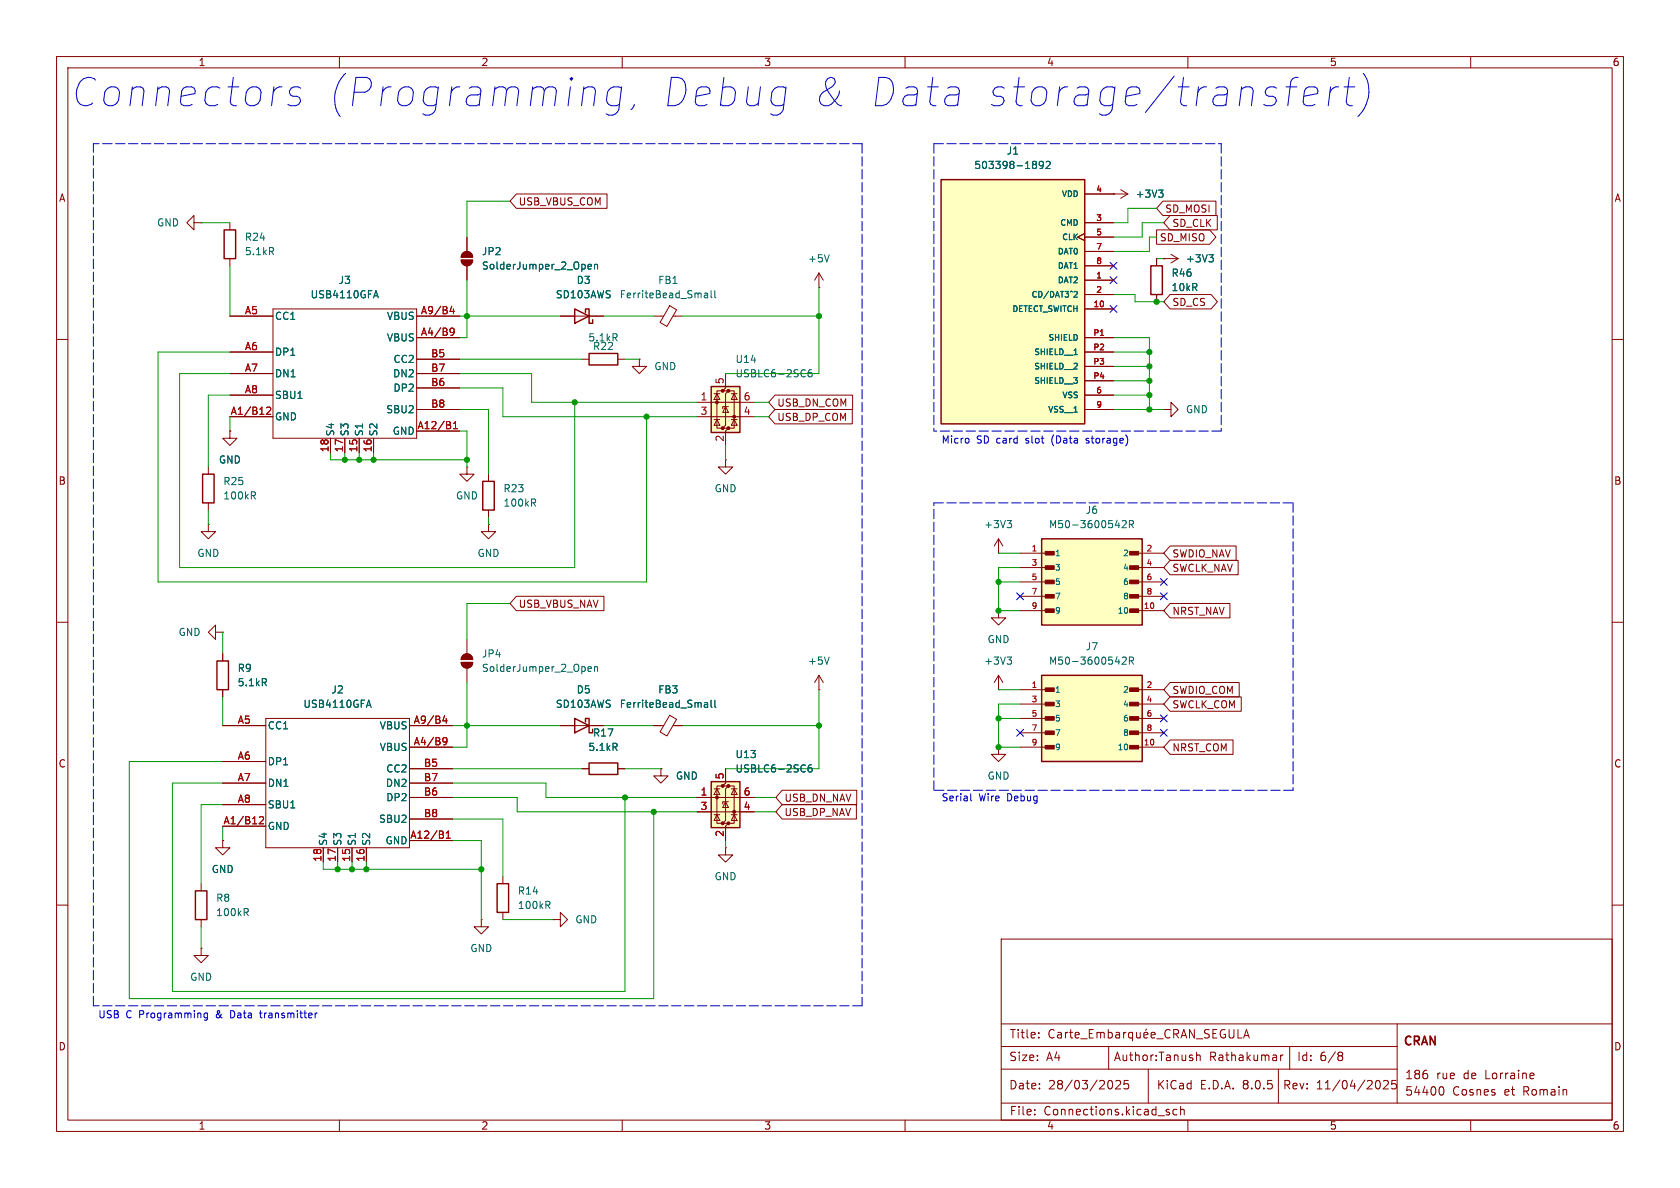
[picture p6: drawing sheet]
<svg xmlns="http://www.w3.org/2000/svg" width="297mm" height="210mm" viewBox="0 0 297 210" stroke-linecap="round" stroke-linejoin="round" font-family="sans-serif">
<g fill="none" stroke="#840000" stroke-width=".18">
<path d="M10 10h277v190h-277zM12 12h273v186h-273zM60 10v2M110 10v2M160 10v2M210 10v2M260 10v2M10 60h2M285 60h2M36.8 92.7v1.3h1.3l-1.3 1.3-1.2-1.3h1.2M36.8 92.7h.1M10 110h2"/>
<path d="M38.1 111.8v-1.3l-1.3 1.3 1.3 1.2v-1.2h1.3M39.4 111.8h.1M285 110h2M10 160h2M285 160h2M177 166h108v32h-108zM60 198v2M110 198v2M160 198v2M177 181h108M177 185h70M177 195h108"/>
<path d="M177 189h70M182.9 197v.1M182.9 196.2v.1M183.6 183.3v.2M183.6 182.6v.1M186.4 182.1a.6 .6 0 0 0-.8 0 .6 .6 0 0 0-.2 .8 .56 .56 0 0 0 .3 .5 .56 .56 0 0 0 .7-.1M187 182.6h.6v.9M187.6 182.9h-.5a.29 .29 0 0 0-.2 .3 .29 .29 0 0 0 .2 .3l.5-.1M188.4 182.5v1M188.8 182.5l-.3 .1-.1 .2M189.1 182.5h.5M189.3 182v1.3l.3 .2"/>
<path d="M190.1 183l.7-.1-.1-.3-.4-.1-.2 .2v.7h.6M191.1 183.6h1.1M192.6 182.7h.5M193.3 182h-.7v1.5h.7M193.9 182.6l.5-.1 .2 .2M193.9 182.5v1M194.6 182.7l.2-.2 .3 .1 .1 .9M194.6 182.7v.8M195.9 182.6l.5-.1 .2 .3v.4l-.1 .2h-.6M195.9 182v1.5M196 185v4M196.3 191a.94 .94 0 0 1 0 1.5"/>
<path d="M197.3 191.1l.5-.1 .2 .1 .1 .3-.9 1.1h.9M197.3 182.6h.6v.9M197.9 182.9h-.5a.29 .29 0 0 0-.2 .3 .29 .29 0 0 0 .2 .3l.5-.1M198.6 182.5v1M199.1 182.5l-.3 .1-.2 .2M199.5 191h-.7l-.1 .7 .2-.1h.5l.1 .3v.5l-.2 .1-.6-.1M200.2 182.6l-.4-.1-.3 .3v.4l.1 .2h.6M200.2 182.5v1.5M200.9 182.5l.1 .9 .4 .1 .2-.2M201.6 182.5v1M202.2 183l.7-.1v-.3l-.5-.1-.2 .2 .1 .7h.6M202.7 181.9l-.2 .2"/>
<path d="M203 189v6M203.5 183l.7-.1-.1-.3-.4-.1-.2 .2 .1 .7h.5M204.5 183.6h1.1M206.4 196.6l.3 .1 .1 .2-.2 .2h-.3M206.4 196.1l.3 .1M206.9 182.1a.6 .6 0 0 0-.8 0 .6 .6 0 0 0-.2 .8 .56 .56 0 0 0 .3 .5 .56 .56 0 0 0 .7-.1M207.5 182.8l.7-.1 .2-.2-.1-.4-.2-.1h-.6v1.5M207.9 182.8l.5 .7M208.1 196.2l-.5-.1-.2 .3v.4l.1 .2h.6M208.7 196.2l.2-.1 .4 .1 .1 .9M208.7 195.6v1.5M208.8 183.5l.5-1.5 .5 1.5"/>
<path d="M208.9 183.1h.7M210 198v2M211.1 182v1.5l-.8-1.5v1.5M211.5 183.6h1.1M211.5 186.6l.3-.1 .3 .1 .1 .9M211.5 186v1.5M213.8 182.1l-.6-.1-.3 .3 .2 .3 .6 .3v.4l-.2 .2-.6-.1M214.4 182.7h.5M215.1 182h-.7v1.5h.7M216.6 182.1a.74 .74 0 0 0-.9 .5 .74 .74 0 0 0 .5 .9l.4-.2v-.4h-.2M217.3 182v1.2l.3 .3 .4-.1 .1-.2v-1.2M218.9 182v1.5h.7"/>
<path d="M219.9 183.5l.5-1.5 .5 1.5M220 183.1h.7M226 189v6M226.4 186.5v1M226.8 186.5l-.3 .1-.1 .2M228 185v4M236.8 186l.4 .1 .2 .2-.3 .3M236.8 186.6h.3M237.1 186.6l.2 .2 .1 .4-.2 .2-.4 .1M243.7 191a.94 .94 0 0 1 0 1.5M244.6 191.1l.6-.1 .2 .1v.3l-.9 1.1h.9M246.8 191h-.7l-.1 .7 .2-.1h.5l.2 .3-.1 .5-.2 .1-.6-.1"/>
<path d="M247 181v14M254.8 192.1a.8 .8 0 0 1 .5 .7 .8 .8 0 0 1-.5 .8M260 198v2M271 189.7l.2 .3-.7 .2M271.1 190.6l-.1 .1"/>
</g>
<path d="M184.1 119.4h17.8v15.2h-17.8z" fill="#ffffc2"/>
<path d="M35.8 83.8h2v5.1h-2zM184.1 119.4h17.8v15.2h-17.8zM104.1 134.9h5.1v2h-5.1z" fill="none" stroke="#840000" stroke-width=".25"/>
<g fill="#840000" stroke="#840000" stroke-width=".18">
<path d="M184.8 131.8h1.6v.6h-1.6z"/>
<path d="M184.8 129.2h1.6v.7h-1.6z"/>
<path d="M184.8 126.7h1.6v.6h-1.6z"/>
<path d="M184.8 124.1h1.6v.7h-1.6z"/>
<path d="M184.8 121.6h1.6v.6h-1.6z"/>
<path d="M199.7 131.8h1.6v.6h-1.6z"/>
<path d="M199.7 129.2h1.6v.7h-1.6z"/>
<path d="M199.7 126.7h1.6v.6h-1.6z"/>
<path d="M199.7 124.1h1.6v.7h-1.6z"/>
<path d="M199.7 121.6h1.6v.6h-1.6z"/>
</g>
<g fill="none" stroke="#840000" stroke-width=".18">
<path d="M36.8 82.6v1.2M36.8 88.9v1.3M144.8 119.4l-.8 1.3M144.8 119.4v2.5M144.8 119.4l.7 1.3M102.9 135.9h1.2M109.2 135.9h1.3M116.8 135.9v1.3h1.3l-1.3 1.2-1.2-1.2h1.2M116.8 135.9h.1M144.8 121.9h.1M180.3 121.9h5.1M180.3 132.1h5.1"/>
<path d="M180.3 124.5h5.1M180.3 127h5.1M180.3 129.5h5.1M200.7 121.9h5M200.7 132.1h5M200.7 124.5h5M200.7 127h5M200.7 129.5h5"/>
</g>
<path d="M44.7 87.6l.5 .6M44.9 86.9l.3 .3-.1 .3-.2 .1M146.6 116.1l-.4 1.3M198.4 116.3l.5-.2 .2 .4-.8 .9h.8M199.7 116.8h.6l.1-.2-.1-.3-.6-.2v1.3M200 116.8l.4 .6M108.7 132.1l.4 .6M109 131.5v.4" fill="none" stroke="#006464" stroke-width=".18"/>
<path d="M125.7 68.3h5.1v8.2h-5.1z" fill="#ffffc2"/>
<g fill="#840000" stroke="#840000" stroke-width=".18">
<circle cx="126.7" cy="71.1" r=".25"/>
<circle cx="127.8" cy="75.7" r=".25"/>
<circle cx="127.8" cy="69.1" r=".25"/>
<circle cx="128.8" cy="75.7" r=".25"/>
<circle cx="128.8" cy="69.1" r=".25"/>
<circle cx="129.8" cy="73.7" r=".25"/>
</g>
<g fill="none" stroke="#840000" stroke-width=".18">
<path d="M40.6 76.2v1.3h1.3l-1.3 1.2-1.2-1.2h1.2M40.6 76.2h.1M102.9 63.5h1.2M109.2 63.5h1.3M123.2 73.7h10.1M123.2 71.1h10.1M126.2 74.2h1.1M126.2 69.6h1.1M126.7 69.6l.6 1h-1.1zM126.7 74.2l.6 1h-1.1zM127.8 69.1h-1.1v6.6h1.1M128.3 71.9l.5 1h-1z"/>
<path d="M128.3 66v2.6l-.5 .5h1l-.5 .5v5.6l-.5 .5h1l-.5 .5v2.5M128.8 71.9h-1v.4M128.8 69.1h1v6.6h-1M129.3 74.2h1M129.3 69.6h1M129.8 74.2l.5 1h-1zM129.8 69.6l.5 1h-1zM128.3 81.3v1.3h1.2l-1.2 1.2-1.3-1.2h1.3M128.3 81.3h.1M85.1 162.6v1.2h1.3l-1.3 1.3-1.3-1.3h1.3M85.1 162.6h.1M97.8 162.6h1.3v-1.3l1.2 1.3-1.2 1.2v-1.2"/>
<path d="M97.8 162.6h.1"/>
</g>
<path d="M104.1 62.5h5.1v2h-5.1zM125.7 68.3h5.1v8.2h-5.1z" fill="none" stroke="#840000" stroke-width=".25"/>
<path d="M108.7 59.7l.4 .6M109 59.1v.4M143.5 65.3l-.4 .1a.85 .85 0 0 0 0 1.2l.4-.1 .1-.4-.3-.3-.3 .1-.1 .2" fill="none" stroke="#006464" stroke-width=".18"/>
<path d="M125.7 138.2h5.1v8.1h-5.1z" fill="#ffffc2"/>
<g fill="#840000" stroke="#840000" stroke-width=".18">
<path d="M81.5 46h2.1a1.02 1.02 0 0 1-1.1 1 1.02 1.02 0 0 1-1-1z"/>
<path d="M81.8 44.8a1.02 1.02 0 0 1 1.1-.3 1.02 1.02 0 0 1 .7 1h-2.1z"/>
<path d="M81.5 117.1h2.1a1.02 1.02 0 0 1-1.1 1 1.02 1.02 0 0 1-1-1z"/>
<path d="M81.8 115.9a1.02 1.02 0 0 1 1.1-.2 1.02 1.02 0 0 1 .7 .9h-2.1z"/>
<circle cx="126.7" cy="141" r=".25"/>
<circle cx="127.8" cy="145.5" r=".25"/>
<circle cx="127.8" cy="138.9" r=".25"/>
<circle cx="128.8" cy="145.5" r=".25"/>
<circle cx="128.8" cy="138.9" r=".25"/>
<circle cx="129.8" cy="143.5" r=".25"/>
</g>
<g fill="none" stroke="#840000" stroke-width=".18">
<path d="M34.3 39.4v-1.3l-1.3 1.3 1.3 1.2v-1.2h1.3M35.6 39.4h.1M40.6 39.4v1.2M40.6 55.9h7.7M40.6 45.7v1.3M48.3 54.6h25.4v22.9h-25.4zM73.7 55.9h7.6M73.7 59.7h7.6M81.5 46h2.1a1.02 1.02 0 0 1-1.1 1 1.02 1.02 0 0 1-1-1zM81.8 44.8a1.02 1.02 0 0 1 1.1-.3 1.02 1.02 0 0 1 .7 1h-2.1zM82.5 41.9v2.6M82.5 47v2.5"/>
<path d="M99.1 55.9h7.6M115.6 55.9h1.7M118.4 54.1l1.2 .7-1.7 2.9-1.2-.7zM119 55.9h1.6M205.7 45.7h.1M205.7 45.7h2.6M207 45l1.3 .7M208.3 45.7l-1.3 .8M40.6 73.7h7.7M40.6 62.2h7.7M40.6 66h7.7M40.6 69.9h7.7"/>
<path d="M58.4 77.5v2.5M61 77.5v2.5M63.5 77.5v2.5M66 77.5v2.5M73.7 76.2h7.6M73.7 66h7.6M73.7 63.5h7.6M73.7 68.6h7.6M73.7 72.4h7.6M113 63.5v1.3h1.3l-1.3 1.2-1.2-1.2h1.2M113 63.5h.1M82.5 82.6v1.2h1.3l-1.3 1.3-1.2-1.3h1.2"/>
<path d="M82.5 82.6h.1M86.4 92.7v1.3h1.2l-1.2 1.3-1.3-1.3h1.3M86.4 92.7h.1M86.4 83.8v1.3M86.4 90.2v1.2M39.4 115.6v1.2M81.5 117.1h2.1a1.02 1.02 0 0 1-1.1 1 1.02 1.02 0 0 1-1-1zM81.8 115.9a1.02 1.02 0 0 1 1.1-.2 1.02 1.02 0 0 1 .7 .9h-2.1zM82.5 113v2.6M82.5 118.1v2.6M39.4 121.9v1.3M39.4 128.3h7.6"/>
<path d="M39.4 134.6h7.6M39.4 138.4h7.6M47 127h25.4v22.9h-25.4zM72.4 128.3h7.6M72.4 132.1h7.6M72.4 138.4h7.6M72.4 135.9h7.6M99.1 128.3h7.6M115.6 128.3h1.7M118.4 126.4l1.2 .8-1.7 2.9-1.2-.7zM119 128.3h1.6M126.2 139.4h1.1"/>
<path d="M126.7 139.4l.6 1.1h-1.1zM127.8 138.9h-1.1v6.6h1.1M128.3 135.9v2.5l-.5 .5h1l-.5 .5v5.6l-.5 .5h1l-.5 .6v2.5M128.8 138.9h1v6.6h-1M129.3 139.4h1M129.8 139.4l.5 1.1h-1zM176.5 132.1v1.3h1.3l-1.3 1.2-1.2-1.2h1.2M176.5 132.1h.1M35.6 156.2v1.3M39.4 148.6v1.3h1.2l-1.2 1.2-1.3-1.2h1.3M39.4 148.6h.1M39.4 146.1h7.6"/>
<path d="M39.4 142.2h7.6M57.1 149.9v2.5M59.7 149.9v2.5M62.2 149.9v2.5M64.8 149.9v2.5M72.4 141h7.6M72.4 148.6h7.6M72.4 144.8h7.6M88.9 154.9v1.3M123.2 143.5h10.1M123.2 141h10.1M126.2 144h1.1"/>
<path d="M126.7 144l.6 1h-1.1zM128.3 141.7l.5 1h-1zM128.3 149.9v1.2h1.2l-1.2 1.3-1.3-1.3h1.3M128.3 149.9h.1M128.8 141.7h-1v.4M129.3 144h1M129.8 144l.5 1h-1zM35.6 167.6v1.3h1.2l-1.2 1.3-1.3-1.3h1.3M35.6 167.6h.1M35.6 162.6v1.2M88.9 161.3v1.3"/>
</g>
<path d="M39.6 40.6h2.1v5.1h-2.1zM101.6 54.6l2.5 1.3-2.5 1.3zM103.5 55.2v-.6h.6v2.6h.7v-.7M85.3 85.1h2.1v5.1h-2.1zM38.4 116.8h2v5.1h-2zM101.6 127l2.5 1.3-2.5 1.2zM103.5 127.6v-.6h.6v2.5h.7v-.6M125.7 138.2h5.1v8.1h-5.1zM34.5 157.5h2.1v5.1h-2.1zM87.9 156.2h2v5.1h-2z" fill="none" stroke="#840000" stroke-width=".25"/>
<g fill="none" stroke="#006464" stroke-width=".18">
<path d="M47.9 44.4l.5 .6M48.3 43.9v.4M66.2 52.3h.6M66.5 51.4l.4 1.2M103.9 47.1l.7-.1-.1-.2-.4-.1-.2 .2 .1 .6h.5M105.1 46.8l.2-.1 .3 .1v.8M105.1 46.7v.9M124.6 51.9h.4l.1 .7M124.6 52.6h.5M125.1 52.1l-.5 .1M125.7 51.4v1.1l.2 .1M126.4 51.4v1.1l.2 .1"/>
<path d="M213.7 45h.8l-.4 .5M214.3 45.5l.2 .3v.3l-.2 .2M94.3 88.9l.4 .6M94.5 88.2l.2 .3-.1 .3-.1 .1M103.9 118.3l.7-.2-.1-.2-.4-.1-.2 .2 .1 .6h.5M105.1 117.8v.9M105.1 118l.2-.2 .3 .1v.8M46.7 120.6l.4 .6M47 120.1v.4M64.9 124.7h.6M65.2 123.8l.4 1.2M124.6 124.3h.4l.1 .7"/>
<path d="M124.6 125h.5M125.1 124.5l-.5 .1M125.7 123.8v1.1l.2 .1M126.4 123.8v1.1l.2 .1M143.5 135.2l-.4 .1a.85 .85 0 0 0 0 1.2l.4-.2 .1-.4-.3-.2h-.3l-.1 .2M96.8 160l.4 .6M97 159.3l.2 .3v.3l-.2 .1M43.5 161.3l.4 .6M43.7 160.6l.2 .2-.1 .3-.1 .2"/>
</g>
<g fill="none" stroke="#a90000" stroke-width=".18">
<path d="M79.6 58.1l.2-.1 .4 .1a.84 .84 0 0 1-.3 1.2h-.2M79.9 54.1l-.3 .9h.7M80.2 54.6v.9M80.3 58.5l-.3 .3-.4-.1M47.1 72.1l.5-.1 .3 .3-.8 .9h.8M80.2 75.8h.7M80.2 74.9l.3-.4v1.3M78.3 130.5l.2-.1 .5 .1a.84 .84 0 0 1-.4 1.2h-.2M78.6 126.5l-.3 .9h.8M78.9 127v.9M79 130.9l-.2 .3-.5-.1M45.9 144.5l.5-.1 .2 .3-.8 .9h.8"/>
<path d="M78.9 148.2h.7M78.9 147.3l.4-.4v1.3"/>
</g>
<path d="M184.1 95.3h17.8v15.2h-17.8z" fill="#ffffc2"/>
<path d="M184.1 95.3h17.8v15.2h-17.8z" fill="none" stroke="#840000" stroke-width=".25"/>
<g fill="#840000" stroke="#840000" stroke-width=".18">
<path d="M184.8 107.6h1.6v.7h-1.6z"/>
<path d="M184.8 105.1h1.6v.6h-1.6z"/>
<path d="M184.8 102.6h1.6v.6h-1.6z"/>
<path d="M184.8 100h1.6v.6h-1.6z"/>
<path d="M184.8 97.5h1.6v.6h-1.6z"/>
<path d="M199.7 107.6h1.6v.7h-1.6z"/>
<path d="M199.7 105.1h1.6v.6h-1.6z"/>
<path d="M199.7 102.6h1.6v.6h-1.6z"/>
<path d="M199.7 100h1.6v.6h-1.6z"/>
<path d="M199.7 97.5h1.6v.6h-1.6z"/>
</g>
<g fill="none" stroke="#840000" stroke-width=".18">
<path d="M196.8 34.3h.1M196.8 34.3h2.6M198.1 33.5l1.3 .8M199.4 34.3l-1.3 .8M205.7 72.4h1.3v-1.3l1.3 1.3-1.3 1.3v-1.3M205.7 72.4h.1M176.5 97.8h.1M176.5 95.3l-.7 1.2M176.5 95.3v2.5M176.5 95.3l.8 1.2M180.3 97.8h5.1M200.7 97.8h5"/>
<path d="M176.5 108v1.2h1.3l-1.3 1.3-1.2-1.3h1.2M176.5 108h.1M176.5 119.4v2.5M176.5 119.4l-.7 1.3M176.5 119.4l.8 1.3M180.3 108h5.1M180.3 100.3h5.1M180.3 102.9h5.1M180.3 105.4h5.1M200.7 108h5M200.7 100.3h5M200.7 102.9h5"/>
<path d="M200.7 105.4h5M176.5 121.9h.1"/>
</g>
<path d="M204.8 33.6h.8l-.4 .5M205.4 34.1l.2 .2v.3l-.2 .3M178 92h.8l-.4 .5M178.6 92.5l.2 .2v.3l-.2 .3M198.4 92.1l.5-.1 .2 .4-.8 .9h.8M199.7 92.7l.6-.1 .1-.2-.1-.3-.6-.1v1.3M200 92.7l.4 .6M178 116.1h.8l-.4 .5M178.6 116.6l.2 .3v.3l-.2 .2" fill="none" stroke="#006464" stroke-width=".18"/>
<path d="M166.4 31.8h25.4v43.1h-25.4z" fill="#ffffc2"/>
<path d="M166.4 31.8h25.4v43.1h-25.4zM203.5 47h2v5.1h-2z" fill="none" stroke="#840000" stroke-width=".25"/>
<g fill="none" stroke="#840000" stroke-width=".18">
<path d="M91.3 34.3h16v2.5h-16l-1.1-1.2zM191.8 39.4h5M191.8 34.3h5M196.8 34.3h.1M205.6 35.6h9.4v2.5h-9.4l-1.1-1.3zM206.9 38.1h8.3v2.5h-8.3l-1.2-1.2zM40.6 55.9h7.7M73.7 59.7h7.6M73.7 55.9h7.6M82.5 41.9v2.6M82.5 47v2.5M99.1 55.9h2.5"/>
<path d="M104.1 55.9h2.6M144.8 50.8h.1M144.8 48.3l-.8 1.2M144.8 48.3v2.5M144.8 48.3l.7 1.2M191.8 41.3l-1.3 .6 1.3 .6M191.8 49.5h5M191.8 54.6h5M191.8 52.1h5M191.8 41.9h5M191.8 44.5h5M191.8 47h5"/>
<path d="M191.8 59.7h5M204.5 40.6h9.3l1.2 1.3-1.2 1.3h-9.3zM204.5 45.7v1.3M204.5 52.1v1.2M205.7 45.7h.1M206.9 52.1h7.2l1.1 1.2-1.1 1.3h-7.2l-1.2-1.3zM40.6 76.2h.1M40.6 69.9h7.7M40.6 62.2h7.7M40.6 73.7h7.7M40.6 66h7.7M58.4 77.5v2.5"/>
<path d="M61 77.5v2.5M63.5 77.5v2.5M66 77.5v2.5M73.7 72.4h7.6M73.7 76.2h7.6M73.7 66h7.6M73.7 63.5h7.6M73.7 68.6h7.6M137 69.8h13.7v2.6h-13.7l-1.1-1.3zM137 72.4h13.7v2.5h-13.7l-1.1-1.2zM191.8 69.9h5M191.8 72.4h5"/>
<path d="M191.8 62.2h5M191.8 64.8h5M191.8 67.3h5M206.9 99.1h12v2.5h-12l-1.2-1.3zM206.9 96.5h11.6v2.6h-11.6l-1.2-1.3zM39.4 115.6v1.2M91.3 105.4h15.5v2.6h-15.5l-1.1-1.3zM206.9 106.7h10.5v2.5h-10.5l-1.2-1.2zM39.4 121.9v1.3M39.4 128.3h7.6M39.4 134.6h7.6M39.4 138.4h7.6"/>
<path d="M72.4 128.3h7.6M72.4 132.1h7.6M72.4 138.4h7.6M72.4 135.9h7.6M99.1 128.3h2.5M102.9 135.9h1.2M104.1 128.3h2.6M109.2 135.9h1.3M115.6 128.3h1.2M116.8 135.9h.1M119.4 128.3h1.2M128.3 135.9v2.5"/>
<path d="M138.3 139.7h13.2v2.5h-13.2l-1.1-1.2zM206.9 123.2h12.5v2.5h-12.5l-1.2-1.2zM206.9 120.6h12.2v2.6h-12.2l-1.2-1.3zM206.9 130.8h11.1v2.6h-11.1l-1.2-1.3zM39.4 148.6h.1M39.4 146.1h7.6M39.4 142.2h7.6M57.1 149.9v2.5M59.7 149.9v2.5M62.2 149.9v2.5M64.8 149.9v2.5M72.4 148.6h7.6"/>
<path d="M72.4 141h7.6M72.4 144.8h7.6M123.2 141h2.5M123.2 143.5h2.5M128.3 146.1v2.5M130.8 141h2.5M130.8 143.5h2.5M138.3 142.2h13.1v2.6h-13.1l-1.1-1.3z"/>
</g>
<g fill="none" stroke="#006464" stroke-width=".18">
<path d="M183 28.5l.2 .3-.2 .3 .2 .2v.2l-.2 .3M184.5 29.1l-.3 .2-.4-.1-.1-.1 .1-.5 .4-.1 .2 .1a.84 .84 0 0 1-.3 1.2h-.3M184.9 28.6l.5-.1 .3 .4-.8 .9h.8M204.8 33.6h.8l-.4 .5M205.4 34.1l.2 .2v.3l-.2 .3M66.2 52.3h.6M66.5 51.4l.4 1.2M103.9 47.1l.7-.1-.1-.2-.4-.1-.2 .2 .1 .6h.5M105.1 46.8l.2-.1 .3 .1v.8M105.1 46.7v.9M146.6 45l-.4 1.3M190 51.5l.4 .1 .1 .2-.7 .7h.7"/>
<path d="M213.7 45h.8l-.4 .5M214.3 45.5l.2 .3v.3l-.2 .2M189.9 62.7h.6M46.7 120.6l.4 .6M47 120.1v.4M64.9 124.7h.6M65.2 123.8l.4 1.2M108.7 132.1l.4 .6M109 131.5v.4M124.6 124.3h.4l.1 .7M124.6 125h.5M125.1 124.5l-.5 .1"/>
<path d="M125.7 123.8v1.1l.2 .1M126.4 123.8v1.1l.2 .1M143.5 135.2l-.4 .1a.85 .85 0 0 0 0 1.2l.4-.2 .1-.4-.3-.2h-.3l-.1 .2"/>
</g>
<g fill="none" stroke="#0000c2" stroke-width=".18">
<path d="M53.2 15.6a1.22 1.22 0 0 0-2 .7l.1 .5 .5 .2h.7l.4 .3 .2 .7-.3 .4-.5 .3h-1l-.4-.3M105.1 15.6l.2 .5-.3 2.6M109.9 15.6a1.65 1.65 0 0 0-2.5 .7l-.2 1.4 .4 .7 .4 .3h1l.5-.3M109.9 15.4l-.5 4a1.5 1.5 0 0 1-2.2 .7M112.1 18.4l-.3 .8-.3 .2M168 15.4h1l.4 .2 .2 .5-.3 2.6M169.3 18.4l-.5 .3h-1.2M169.6 16.5l-.6 .3h-1.1M227.4 15.4h1.9M229.5 13.7h-.5l-.5 .2-.3 .5-.5 4.3M230.5 17l2.4-.5 .1-.4-.2-.5-.4-.2h-1l-.5 .2-.3 .5-.2 1.9 .2 .4 .4 .3h1l.5-.3M235.2 15.4l-.4 3.3"/>
<path d="M236.7 15.4a1.48 1.48 0 0 0-1.6 .9M237.6 15.4h1.9M238.5 13.7l-.5 4.3 .2 .4 .4 .3h.5M241 13a5.8 5.8 0 0 1-.9 7.6M171.2 77.6v.6M192 78.3h.1M192.2 77.5l-.2 .2 .2 .2M171.6 140.3v1.1l.2 .2M36.7 179.1v1l-.3 .2h-.3M36.7 179.1h-.4l-.2 .2 .1 .6h.5M45.9 179.1h.4M46 178.7l.1 1.2"/>
<path d="M55.7 179.1v.8M56.1 179.1l-.4 .2"/>
</g>
<path d="M152.4 25.4h-135.9M152.4 25.4v152.4M165.1 25.4v50.8M165.1 25.4h50.8M215.9 25.4v50.8M215.9 76.2h-50.8M165.1 88.9h63.5M228.6 88.9v50.8M165.1 139.7v-50.8M228.6 139.7h-63.5M16.5 177.8v-152.4M152.4 177.8h-135.9" fill="none" stroke="#0000c2" stroke-width=".18" stroke-dasharray="1.7 .6"/>
<g fill="none" stroke="#009600" stroke-width=".18">
<path d="M35.6 39.4h5M90.2 35.6h-7.7v6.3M204.5 36.8h-5.1v2.6h-2.6M205.7 39.4h-3.8v2.5h-5.1M40.6 47v8.9M81.3 55.9h17.8M82.5 49.5v10.2h-1.2M106.7 55.9h8.9M120.6 55.9h24.2M144.8 50.8v15.2h-16.5M196.8 52.1h3.9v1.2h5M196.8 59.7h6.4v12.7"/>
<path d="M204.5 41.9h-1.3v2.6h-6.4M204.5 45.7h1.2M40.6 66h-8.9v34.3h69.9v-29.2M40.6 62.2h-12.7v40.7h86.4v-29.2M40.6 73.7v2.5M40.6 69.9h-3.8v12.7M81.3 68.6h7.6v5.1h34.3M81.3 66h12.7v5.1h29.2M81.3 76.2h1.2v6.4M81.3 63.5h21.6M81.3 72.4h5.1v11.4M110.5 63.5h2.5"/>
<path d="M128.3 78.7v2.6M133.3 73.7h2.6M133.3 71.1h2.6M196.8 72.4h8.9M196.8 62.2h6.4M196.8 64.8h6.4M196.8 67.3h6.4M196.8 69.9h6.4M36.8 90.2v2.5M58.4 80v1.3h24.1M61 80v1.3M63.5 80v1.3"/>
<path d="M66 80v1.3M86.4 91.4v1.3M176.5 97.8h3.8M39.4 111.8v3.8M90.2 106.7h-7.7v6.3M176.5 102.9h3.8M180.3 100.3h-3.8v7.7h3.8M39.4 138.4h-8.9v36.9h80v-34.3M39.4 134.6h-16.5v41.9h92.7v-33M39.4 123.2v5.1M80 138.4h16.5v2.6h26.7M80 128.3h19.1"/>
<path d="M80 135.9h22.9M82.5 120.7v11.4h-2.5M106.7 128.3h8.9M110.5 135.9h6.3M120.6 128.3h24.2M144.8 121.9v14h-16.5M176.5 127h3.8M176.5 121.9h3.8M180.3 124.5h-3.8v7.6h3.8M39.4 142.2h-3.8v14M39.4 146.1v2.5M57.1 152.4v1.3h28"/>
<path d="M59.7 152.4v1.3M62.2 152.4v1.3M64.8 152.4v1.3M80 141h11.4v2.5h31.8M80 144.8h8.9v10.1M80 148.6h5.1v14M128.3 148.6v1.3M133.3 141h3.9M133.3 143.5h3.9M35.6 163.8v3.8M88.9 162.6h8.9"/>
</g>
<g fill="none" stroke="#000084" stroke-width=".18">
<path d="M196.2 46.4l1.3 1.2M196.2 48.9l1.3 1.2M196.2 54l1.3 1.2M197.5 46.4l-1.3 1.2M197.5 48.9l-1.3 1.2M197.5 54l-1.3 1.2M179.7 104.8l1.2 1.2M180.9 104.8l-1.2 1.2M205.1 102.3l1.2 1.2M205.1 104.8l1.2 1.2M206.3 102.3l-1.2 1.2M206.3 104.8l-1.2 1.2"/>
<path d="M179.7 128.9l1.2 1.2M180.9 128.9l-1.2 1.2M205.1 126.4l1.2 1.2M205.1 128.9l1.2 1.2M206.3 126.4l-1.2 1.2M206.3 128.9l-1.2 1.2"/>
</g>
<g fill="none" stroke="#a90000" stroke-width=".18">
<path d="M79.6 58.1l.2-.1 .4 .1a.84 .84 0 0 1-.3 1.2h-.2M79.9 54.1l-.3 .9h.7M80.2 54.6v.9M80.3 58.5l-.3 .3-.4-.1M47.1 72.1l.5-.1 .3 .3-.8 .9h.8M80.2 75.8h.7M80.2 74.9l.3-.4v1.3M78.3 130.5l.2-.1 .5 .1a.84 .84 0 0 1-.4 1.2h-.2M78.6 126.5l-.3 .9h.8M78.9 127v.9M79 130.9l-.2 .3-.5-.1M45.9 144.5l.5-.1 .2 .3-.8 .9h.8"/>
<path d="M78.9 148.2h.7M78.9 147.3l.4-.4v1.3"/>
</g>
<g fill="#009600" stroke="#009600" stroke-width=".18">
<circle cx="144.8" cy="128.3" r=".46"/>
<circle cx="176.5" cy="132.1" r=".46"/>
<circle cx="176.5" cy="102.9" r=".46"/>
<circle cx="176.5" cy="108" r=".46"/>
<circle cx="61" cy="81.3" r=".46"/>
<circle cx="110.5" cy="141" r=".46"/>
<circle cx="115.6" cy="143.5" r=".46"/>
<circle cx="85.1" cy="153.7" r=".46"/>
<circle cx="101.6" cy="71.1" r=".46"/>
<circle cx="114.3" cy="73.7" r=".46"/>
<circle cx="82.5" cy="55.9" r=".46"/>
<circle cx="203.2" cy="62.2" r=".46"/>
<circle cx="203.2" cy="64.8" r=".46"/>
<circle cx="204.5" cy="53.3" r=".46"/>
<circle cx="203.2" cy="69.9" r=".46"/>
<circle cx="203.2" cy="67.3" r=".46"/>
<circle cx="176.5" cy="127" r=".46"/>
<circle cx="144.8" cy="55.9" r=".46"/>
<circle cx="203.2" cy="72.4" r=".46"/>
<circle cx="82.5" cy="128.3" r=".46"/>
<circle cx="59.7" cy="153.7" r=".46"/>
<circle cx="64.8" cy="153.7" r=".46"/>
<circle cx="62.2" cy="153.7" r=".46"/>
<circle cx="66" cy="81.3" r=".46"/>
<circle cx="82.5" cy="81.3" r=".46"/>
<circle cx="63.5" cy="81.3" r=".46"/>
</g>
<g font-size="7" fill="#0000c2">
<text x="12.2" y="19.3">Connectors</text>
<text x="57.2" y="19.3">(Programming,</text>
<text x="115.7" y="19.3">Debug</text>
<text x="141.9" y="19.3">&amp; Data</text>
<text x="171.5" y="19.3">storage/transfert)</text>
</g>
<g font-size="2.1" fill="#840000">
<text x="178.4" y="183.8">Title:</text>
<text x="248" y="185.2">CRAN</text>
<text x="178.3" y="187.8">Size:</text>
<text x="185" y="187.8">A4</text>
<text x="196.8" y="187.8">Author:Tanush</text>
<text x="213.7" y="187.8">Rathakumar</text>
<text x="229.2" y="187.8">Id:</text>
<text x="233.3" y="187.8">6/8</text>
<text x="248.3" y="191">186</text>
<text x="253.9" y="191">rue</text>
<text x="258.8" y="191">de</text>
<text x="262.7" y="191">Lorraine</text>
<text x="178.3" y="192.8">Date:</text>
<text x="178.4" y="197.4">File:</text>
<text x="184.5" y="197.4">Connections.kicad_sch</text>
<text x="185.3" y="192.8">28/03/2025</text>
<text x="204.4" y="192.8">KiCad</text>
<text x="212.1" y="192.8">E.D.A.</text>
<text x="219.7" y="192.8">8.0.5</text>
<text x="226.7" y="192.8">Rev:</text>
<text x="232.6" y="192.8">11/04/2025</text>
<text x="248.3" y="193.9">54400</text>
<text x="256.7" y="193.9">Cosnes</text>
<text x="266" y="193.9">et</text>
<text x="269.4" y="193.9">Romain</text>
</g>
<g font-size="1.8" fill="#840000">
<text x="35" y="11.9">1</text>
<text x="85" y="11.9">2</text>
<text x="135" y="11.9">3</text>
<text x="185" y="11.9">4</text>
<text x="235" y="11.9">5</text>
<text x="285" y="11.9">6</text>
<text x="10.3" y="35.9">A</text>
<text x="285.3" y="35.9">A</text>
<text x="91.6" y="36.5">USB_VBUS_COM</text>
<text x="205.9" y="37.8">SD_MOSI</text>
<text x="207.2" y="40.3">SD_CLK</text>
<text x="204.9" y="42.9">SD_MISO</text>
<text x="207.2" y="54.3">SD_CS</text>
<text x="137.3" y="72.1">USB_DN_COM</text>
<text x="137.3" y="74.6">USB_DP_COM</text>
<text x="10.3" y="85.9">B</text>
<text x="285.3" y="85.9">B</text>
<text x="207.2" y="101.3">SWCLK_NAV</text>
<text x="207.2" y="98.7">SWDIO_NAV</text>
<text x="91.6" y="107.6">USB_VBUS_NAV</text>
<text x="207.2" y="108.9">NRST_NAV</text>
<text x="207.2" y="125.4">SWCLK_COM</text>
<text x="207.2" y="122.9">SWDIO_COM</text>
<text x="10.3" y="135.9">C</text>
<text x="207.2" y="133">NRST_COM</text>
<text x="285.3" y="135.9">C</text>
<text x="138.6" y="141.9">USB_DN_NAV</text>
<text x="138.6" y="144.5">USB_DP_NAV</text>
<text x="10.3" y="185.9">D</text>
<text x="285.3" y="185.9">D</text>
<text x="35" y="199.9">1</text>
<text x="85" y="199.9">2</text>
<text x="135" y="199.9">3</text>
<text x="185" y="199.9">4</text>
<text x="235" y="199.9">5</text>
<text x="285" y="199.9">6</text>
</g>
<g font-size="1.8" fill="#006464">
<text x="177.9" y="27.5">J1</text>
<text x="172.1" y="30.1">503398-1892</text>
<text x="200.7" y="35.2">+3V3</text>
<text x="27.7" y="40.2">GND</text>
<text x="43.2" y="45.3">5.1kR</text>
<text x="43.2" y="42.8">R24</text>
<text x="85.1" y="45.3">JP2</text>
<text x="85.1" y="47.9">SolderJumper_2_Open</text>
<text x="142.7" y="46.6">+5V</text>
<text x="209.6" y="46.6">+3V3</text>
<text x="54.8" y="52.9">USB4110GFA</text>
<text x="59.8" y="50.4">J3</text>
<text x="98.2" y="52.9">SD103AWS</text>
<text x="101.8" y="50.4">D3</text>
<text x="109.5" y="52.9">FerriteBead_Small</text>
<text x="116.3" y="50.4">FB1</text>
<text x="207" y="51.7">10kR</text>
<text x="207" y="49.1">R46</text>
<text x="48.5" y="56.7">CC1</text>
<text x="68.3" y="56.7">VBUS</text>
<text x="48.5" y="63.1">DP1</text>
<text x="68.3" y="60.6">VBUS</text>
<text x="69.5" y="64.4">CC2</text>
<text x="103.9" y="60.6">5.1kR</text>
<text x="104.7" y="62.1">R22</text>
<text x="115.6" y="65.6">GND</text>
<text x="129.9" y="64.4">U14</text>
<text x="48.5" y="66.9">DN1</text>
<text x="48.5" y="70.7">SBU1</text>
<text x="69.4" y="66.9">DN2</text>
<text x="69.5" y="69.4">DP2</text>
<text x="129.9" y="66.9">USBLC6-2SC6</text>
<text x="48.5" y="74.5">GND</text>
<text x="59.3" y="77.2" transform="rotate(-90 59.3 77.2)">S4</text>
<text x="61.8" y="77.2" transform="rotate(-90 61.8 77.2)">S3</text>
<text x="64.4" y="77.2" transform="rotate(-90 64.4 77.2)">S1</text>
<text x="66.9" y="77.2" transform="rotate(-90 66.9 77.2)">S2</text>
<text x="68.2" y="73.3">SBU2</text>
<text x="69.3" y="77.1">GND</text>
<text x="209.6" y="73.3">GND</text>
<text x="38.6" y="82.1">GND</text>
<text x="39.4" y="86">R25</text>
<text x="39.4" y="88.5">100kR</text>
<text x="80.5" y="88.5">GND</text>
<text x="88.9" y="87.2">R23</text>
<text x="88.9" y="89.8">100kR</text>
<text x="126.2" y="87.2">GND</text>
<text x="173.9" y="93.6">+3V3</text>
<text x="185.3" y="93.6">M50-3600542R</text>
<text x="191.8" y="91">J6</text>
<text x="34.8" y="98.7">GND</text>
<text x="84.3" y="98.7">GND</text>
<text x="31.5" y="112.6">GND</text>
<text x="174.5" y="113.9">GND</text>
<text x="41.9" y="119">R9</text>
<text x="85.1" y="116.4">JP4</text>
<text x="85.1" y="119">SolderJumper_2_Open</text>
<text x="142.7" y="117.7">+5V</text>
<text x="173.9" y="117.7">+3V3</text>
<text x="185.3" y="117.7">M50-3600542R</text>
<text x="191.8" y="115.2">J7</text>
<text x="41.9" y="121.5">5.1kR</text>
<text x="53.5" y="125.3">USB4110GFA</text>
<text x="58.5" y="122.8">J2</text>
<text x="98.2" y="125.3">SD103AWS</text>
<text x="101.8" y="122.8">D5</text>
<text x="109.5" y="125.3">FerriteBead_Small</text>
<text x="116.3" y="122.8">FB3</text>
<text x="47.2" y="129.1">CC1</text>
<text x="67" y="129.1">VBUS</text>
<text x="104.7" y="130.4">R17</text>
<text x="47.2" y="135.5">DP1</text>
<text x="67" y="132.9">VBUS</text>
<text x="68.2" y="136.8">CC2</text>
<text x="103.9" y="132.9">5.1kR</text>
<text x="129.9" y="134.2">U13</text>
<text x="129.9" y="136.8">USBLC6-2SC6</text>
<text x="47.2" y="139.3">DN1</text>
<text x="47.2" y="143.1">SBU1</text>
<text x="68.1" y="139.3">DN2</text>
<text x="68.2" y="141.8">DP2</text>
<text x="119.4" y="138">GND</text>
<text x="174.5" y="138">GND</text>
<text x="47.2" y="146.9">GND</text>
<text x="58" y="149.6" transform="rotate(-90 58 149.6)">S4</text>
<text x="60.6" y="149.6" transform="rotate(-90 60.6 149.6)">S3</text>
<text x="63.1" y="149.6" transform="rotate(-90 63.1 149.6)">S1</text>
<text x="65.6" y="149.6" transform="rotate(-90 65.6 149.6)">S2</text>
<text x="66.9" y="145.6">SBU2</text>
<text x="68.1" y="149.5">GND</text>
<text x="37.3" y="154.5">GND</text>
<text x="126.2" y="155.8">GND</text>
<text x="38.1" y="159.6">R8</text>
<text x="91.4" y="158.3">R14</text>
<text x="91.4" y="160.9">100kR</text>
<text x="38.1" y="162.2">100kR</text>
<text x="101.6" y="163.4">GND</text>
<text x="33.5" y="173.6">GND</text>
<text x="83.1" y="168.5">GND</text>
</g>
<g font-size="1.8" fill="#a90000">
<text x="43.2" y="55.6">A5</text>
<text x="74.3" y="59.4">A4/B9</text>
<text x="74.3" y="55.6">A9/B4</text>
<text x="43.2" y="62">A6</text>
<text x="43.2" y="65.8">A7</text>
<text x="76.1" y="63.2">B5</text>
<text x="76.1" y="65.8">B7</text>
<text x="43.2" y="69.6">A8</text>
<text x="76.1" y="68.3">B6</text>
<text x="123.8" y="70.9">1</text>
<text x="128" y="68" transform="rotate(-90 128 68)">5</text>
<text x="131.4" y="70.9">6</text>
<text x="40.7" y="73.4">A1/B12</text>
<text x="73.7" y="75.9">A12/B1</text>
<text x="76.1" y="72.1">B8</text>
<text x="123.8" y="73.4">3</text>
<text x="131.4" y="73.4">4</text>
<text x="58.2" y="80.1" transform="rotate(-90 58.2 80.1)">18</text>
<text x="60.7" y="80.1" transform="rotate(-90 60.7 80.1)">17</text>
<text x="63.2" y="80.1" transform="rotate(-90 63.2 80.1)">15</text>
<text x="65.8" y="80.1" transform="rotate(-90 65.8 80.1)">16</text>
<text x="128" y="78.2" transform="rotate(-90 128 78.2)">2</text>
<text x="41.9" y="128">A5</text>
<text x="73" y="131.8">A4/B9</text>
<text x="73" y="128">A9/B4</text>
<text x="41.9" y="134.4">A6</text>
<text x="74.9" y="135.6">B5</text>
<text x="128" y="137.9" transform="rotate(-90 128 137.9)">5</text>
<text x="41.9" y="138.2">A7</text>
<text x="41.9" y="142">A8</text>
<text x="74.9" y="140.7">B6</text>
<text x="74.9" y="138.2">B7</text>
<text x="123.8" y="140.7">1</text>
<text x="123.8" y="143.3">3</text>
<text x="131.4" y="143.3">4</text>
<text x="131.4" y="140.7">6</text>
<text x="39.4" y="145.8">A1/B12</text>
<text x="72.4" y="148.3">A12/B1</text>
<text x="74.9" y="144.5">B8</text>
<text x="128" y="148" transform="rotate(-90 128 148)">2</text>
<text x="56.9" y="152.4" transform="rotate(-90 56.9 152.4)">18</text>
<text x="59.4" y="152.4" transform="rotate(-90 59.4 152.4)">17</text>
<text x="62" y="152.4" transform="rotate(-90 62 152.4)">15</text>
<text x="64.5" y="152.4" transform="rotate(-90 64.5 152.4)">16</text>
</g>
<g font-size="1.8" fill="#0000c2">
<text x="166.4" y="78.5">Micro</text>
<text x="172.6" y="78.5">SD card</text>
<text x="181.6" y="78.5">slot</text>
<text x="186.4" y="78.5">(Data</text>
<text x="192.7" y="78.5">storage)</text>
<text x="166.4" y="141.7">Serial</text>
<text x="173" y="141.7">Wire</text>
<text x="178.1" y="141.7">Debug</text>
<text x="17.3" y="180.1">USB</text>
<text x="22.3" y="180.1">C Programming</text>
<text x="38.4" y="180.1">&amp;</text>
<text x="41.2" y="180.1">Data</text>
<text x="46.7" y="180.1">transmitter</text>
</g>
<g font-size="1.4" fill="#006464">
<text x="187.6" y="35">VDD</text>
<text x="187.3" y="40.1">CMD</text>
<text x="186.9" y="45.2">DAT0</text>
<text x="186.9" y="47.7">DAT1</text>
<text x="187.6" y="42.6">CLK</text>
<text x="182.2" y="52.8">CD/DAT3^2</text>
<text x="186.9" y="50.3">DAT2</text>
<text x="178.8" y="55.3">DETECT_SWITCH</text>
<text x="182.7" y="63">SHIELD__1</text>
<text x="182.7" y="65.5">SHIELD__2</text>
<text x="185.2" y="60.4">SHIELD</text>
<text x="182.7" y="68">SHIELD__3</text>
<text x="187.7" y="70.6">VSS</text>
<text x="185.2" y="73.1">VSS__1</text>
<text x="186.4" y="98.5">1</text>
<text x="186.4" y="101.1">3</text>
<text x="198.4" y="98.5">2</text>
<text x="198.4" y="101.1">4</text>
<text x="186.4" y="103.6">5</text>
<text x="186.4" y="106.1">7</text>
<text x="198.4" y="103.6">6</text>
<text x="198.4" y="106.1">8</text>
<text x="186.4" y="108.7">9</text>
<text x="197.5" y="108.7">10</text>
<text x="186.4" y="122.7">1</text>
<text x="186.4" y="125.2">3</text>
<text x="198.4" y="122.7">2</text>
<text x="198.4" y="125.2">4</text>
<text x="186.4" y="127.7">5</text>
<text x="186.4" y="130.3">7</text>
<text x="198.4" y="127.7">6</text>
<text x="198.4" y="130.3">8</text>
<text x="186.4" y="132.8">9</text>
<text x="197.5" y="132.8">10</text>
</g>
<g font-size="1.4" fill="#a90000">
<text x="193.7" y="34">4</text>
<text x="193.7" y="39.1">3</text>
<text x="193.7" y="41.7">5</text>
<text x="193.7" y="44.2">7</text>
<text x="193.7" y="46.7">8</text>
<text x="193.7" y="49.3">1</text>
<text x="193.7" y="51.8">2</text>
<text x="193.2" y="59.4">P1</text>
<text x="193.2" y="54.4">10</text>
<text x="193.2" y="62">P2</text>
<text x="193.2" y="64.5">P3</text>
<text x="193.2" y="67.1">P4</text>
<text x="193.7" y="69.6">6</text>
<text x="193.7" y="72.1">9</text>
<text x="182.3" y="97.5">1</text>
<text x="182.3" y="100.1">3</text>
<text x="202.6" y="97.5">2</text>
<text x="202.6" y="100.1">4</text>
<text x="182.3" y="102.6">5</text>
<text x="182.3" y="105.2">7</text>
<text x="182.3" y="107.7">9</text>
<text x="202.1" y="107.7">10</text>
<text x="202.6" y="102.6">6</text>
<text x="202.6" y="105.2">8</text>
<text x="182.3" y="121.7">1</text>
<text x="182.3" y="124.2">3</text>
<text x="202.6" y="121.7">2</text>
<text x="202.6" y="124.2">4</text>
<text x="182.3" y="126.7">5</text>
<text x="182.3" y="129.3">7</text>
<text x="182.3" y="131.8">9</text>
<text x="202.1" y="131.8">10</text>
<text x="202.6" y="126.7">6</text>
<text x="202.6" y="129.3">8</text>
</g>
</svg>
